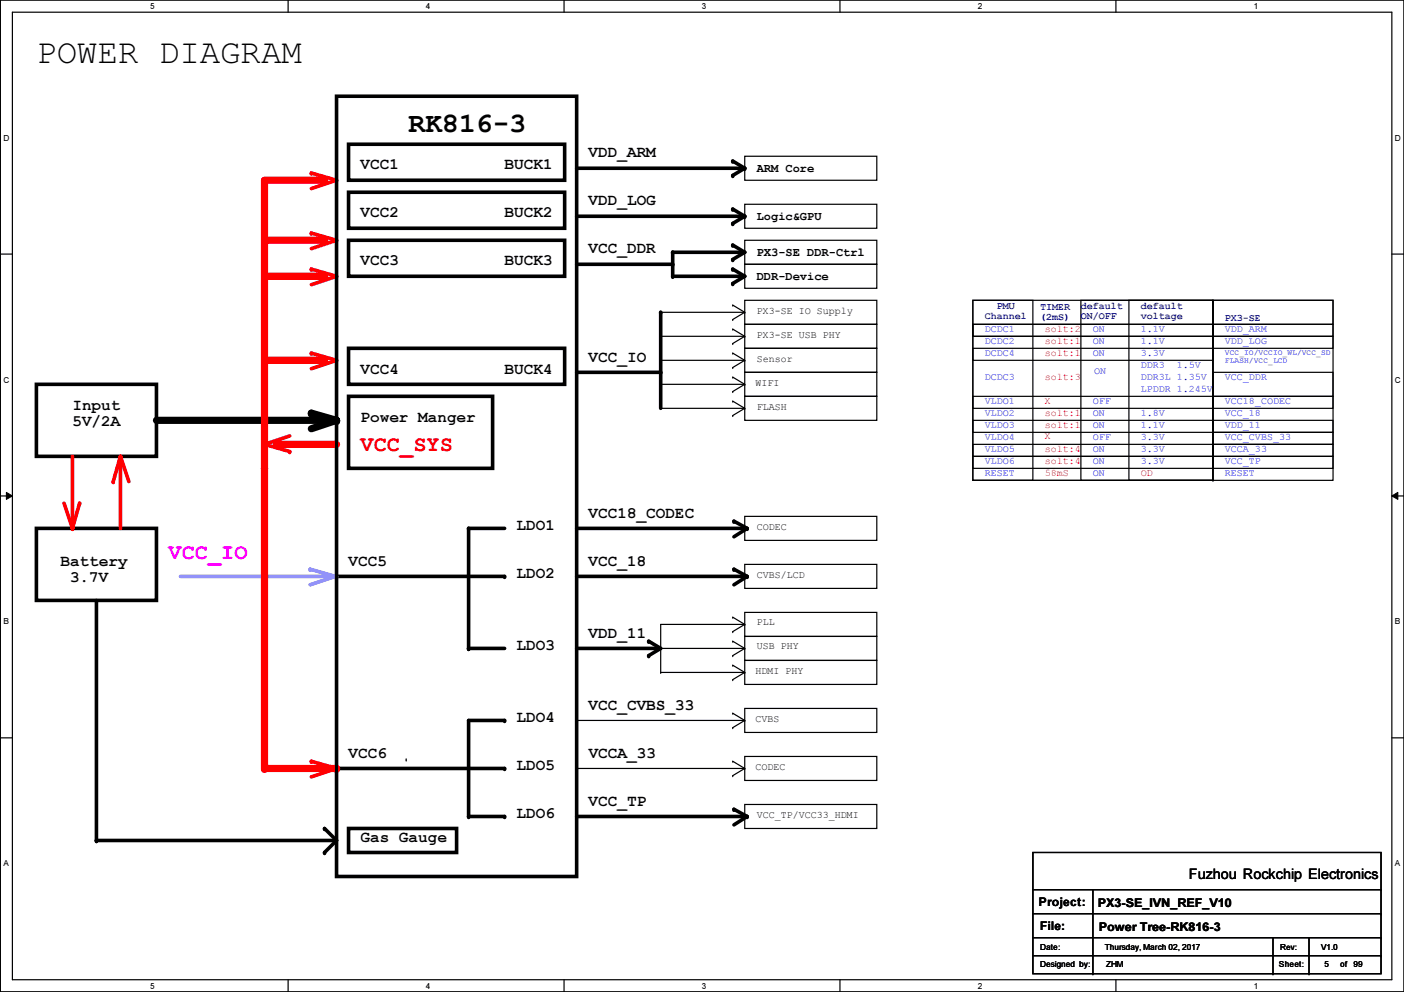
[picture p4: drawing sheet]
<svg xmlns="http://www.w3.org/2000/svg" width="297mm" height="210mm" viewBox="0 0 297 210" stroke-linecap="round" stroke-linejoin="round" font-family="sans-serif">
<path d="M.1 0h296.9v209.8h-296.9zM2.6 2.6h291.9v204.7h-291.9z" fill="none" stroke="#000" stroke-width=".25"/>
<g fill="#fff">
<path d="M31.8 .3h1v2h-1z"/>
<path d="M31.8 207.6h1v1.9h-1z"/>
</g>
<path d="M61 0v2.6M61 207.3v2.5" fill="none" stroke="#000" stroke-width=".25"/>
<g fill="#fff">
<path d="M90.1 .3h1v2h-1z"/>
<path d="M90.1 207.6h1v1.9h-1z"/>
</g>
<path d="M119.3 0v2.6M119.3 207.3v2.5" fill="none" stroke="#000" stroke-width=".25"/>
<g fill="#fff">
<path d="M148.5 .3h1v2h-1z"/>
<path d="M148.5 207.6h1v1.9h-1z"/>
</g>
<path d="M177.7 0v2.6M177.7 207.3v2.5" fill="none" stroke="#000" stroke-width=".25"/>
<g fill="#fff">
<path d="M206.9 .3h1v2h-1z"/>
<path d="M206.9 207.6h1v1.9h-1z"/>
</g>
<path d="M236.1 0v2.6M236.1 207.3v2.5" fill="none" stroke="#000" stroke-width=".25"/>
<g fill="#fff">
<path d="M265.3 .3h.9v2h-.9z"/>
<path d="M265.3 207.6h.9v1.9h-.9z"/>
<path d="M.7 28.2h1.3v1.9h-1.3z"/>
<path d="M295.1 28.2h1.3v1.9h-1.3z"/>
<path d="M.7 79.3h1.3v2h-1.3z"/>
<path d="M295.1 79.3h1.3v2h-1.3z"/>
</g>
<path d="M.1 53.8h2.5M294.5 53.8h2.5" fill="none" stroke="#000" stroke-width=".25"/>
<g fill="#fff">
<path d="M.7 130.5h1.2v2h-1.2z"/>
<path d="M295.1 130.5h1.2v2h-1.2z"/>
</g>
<path d="M.1 104.9h2.5M294.5 104.9h2.5" fill="none" stroke="#000" stroke-width=".25"/>
<path d="M1.4 104.2l1.2 .7-1.2 .8zM294.5 104.9l1.2-.7v1.5z" fill="#000"/>
<path d="M1.4 104.2l1.2 .7-1.2 .8zM294.5 104.9l1.2-.7v1.5z" fill="none" stroke="#000" stroke-width=".21"/>
<g fill="#fff">
<path d="M.7 181.7h1.2v2h-1.2z"/>
<path d="M295.1 181.7h1.2v2h-1.2z"/>
</g>
<path d="M157.6 33.1h27.9v5h-27.9zM157.6 55.9h27.9v5.1h-27.9zM157.6 50.8h27.9v5.1h-27.9zM157.6 43.2h27.9v5.1h-27.9zM.1 156.1h2.5M294.5 156.1h2.5" fill="none" stroke="#000" stroke-width=".25"/>
<path d="M73.7 30.5h45.8v7.6h-45.8zM122 35.6h35.6M73.7 50.8h45.8v7.7h-45.8zM73.7 40.7h45.8v7.6h-45.8zM122 55.9h20.3M122 45.8h35.6M157.6 53.4h-15.3v5.1h15.3M99.1 111.8v25.4M99.1 152.4v20.4M71.2 162.6h27.9" fill="none" stroke="#000" stroke-width=".76"/>
<g fill="#000">
<circle cx="157.6" cy="35.6" r=".38"/>
<circle cx="142.3" cy="58.5" r=".38"/>
<circle cx="142.3" cy="53.4" r=".38"/>
<circle cx="142.3" cy="55.9" r=".38"/>
<circle cx="157.6" cy="45.8" r=".38"/>
<circle cx="99.1" cy="137.2" r=".38"/>
<circle cx="71.2" cy="162.6" r=".38"/>
<circle cx="99.1" cy="172.8" r=".38"/>
</g>
<path d="M56 162.6h15.2" fill="none" stroke="#f00" stroke-width="1.5"/>
<circle cx="71.2" cy="162.6" r=".76" fill="#f00"/>
<path d="M71.2 162.6l-5.3 1.8" fill="none" stroke="#f00" stroke-width=".76"/>
<circle cx="71.2" cy="162.6" r=".38" fill="#f00"/>
<path d="M65.9 161.1l5.3 1.5" fill="none" stroke="#f00" stroke-width=".76"/>
<circle cx="65.9" cy="161.1" r=".38" fill="#f00"/>
<g fill="none" stroke="#000" stroke-width=".76">
<path d="M155 34.1l2.6 1.5-2.6 1.5M155 44.2l2.6 1.6-2.6 1.5M155 51.9l2.6 1.5-2.6 1.5M155 56.9l2.6 1.6-2.6 1.5M73.7 73.7h45.8v7.6h-45.8zM73.7 83.9h30.5v15.2h-30.5zM122 111.8h35.6M155.3 110.3l2.8 1.5-2.8 1.8M71.2 122h35.6M99.1 137.2h7.7M122 122h35.6M122 137.2h17.3"/>
<path d="M137.2 135.7l2.6 1.5-2.6 1.5M155.3 120.4l2.8 1.6-2.8 1.7M20.4 177.8h50.8M68.7 175.3l2.5 2.5M71.2 177.8l-2.5 2.6M73.7 175.3h22.9v5.1h-22.9zM122 172.8h35.6M155.3 171.2l2.8 1.6-2.8 1.7"/>
</g>
<g fill="#000">
<circle cx="155" cy="37.1" r=".38"/>
<circle cx="155" cy="34.1" r=".38"/>
<circle cx="155" cy="54.9" r=".38"/>
<circle cx="155" cy="44.2" r=".38"/>
<circle cx="155" cy="47.3" r=".38"/>
<circle cx="155" cy="51.9" r=".38"/>
<circle cx="155" cy="56.9" r=".38"/>
<circle cx="155" cy="60" r=".38"/>
<circle cx="155.3" cy="110.3" r=".38"/>
<circle cx="157.6" cy="111.8" r=".38"/>
<circle cx="158.1" cy="111.8" r=".38"/>
<circle cx="71.2" cy="122" r=".38"/>
<circle cx="99.1" cy="137.2" r=".38"/>
<circle cx="106.8" cy="122" r=".38"/>
<circle cx="137.2" cy="135.7" r=".38"/>
<circle cx="137.2" cy="138.7" r=".38"/>
<circle cx="139.3" cy="137.2" r=".38"/>
<circle cx="155.3" cy="120.4" r=".38"/>
<circle cx="157.6" cy="122" r=".38"/>
<circle cx="158.1" cy="122" r=".38"/>
<circle cx="20.4" cy="177.8" r=".38"/>
<circle cx="68.7" cy="175.3" r=".38"/>
<circle cx="155.3" cy="171.2" r=".38"/>
<circle cx="157.6" cy="172.8" r=".38"/>
<circle cx="158.1" cy="172.8" r=".38"/>
<circle cx="68.7" cy="180.4" r=".38"/>
</g>
<g fill="none" stroke="#000" stroke-width=".25">
<path d="M155 64.6h.1M155 67.6h.1M155 69.6h.1M155 72.7h.1M155 74.7h.1M155 77.8h.1M155 79.8h.1M155 64.6l2.6 1.5-2.6 1.5M155 69.6l2.6 1.6-2.6 1.5M155 74.7l2.6 1.5-2.6 1.6M155 79.8l2.6 1.5-2.6 1.5M155 82.8h.1"/>
<path d="M155 84.9h.1M155 87.9h.1M155 84.9l2.6 1.5-2.6 1.5M157.6 119.4h27.9v5.1h-27.9zM157.6 109.3h27.9v5h-27.9zM139.8 137.2h17.8M155 130.6h.1M155 133.6h.1M155 135.7h.1M155 138.7h.1M155 130.6l2.6 1.5M155 135.7l2.6 1.5"/>
<path d="M157.6 134.7h27.9v5h-27.9zM157.6 129.6h27.9v5.1h-27.9zM157.6 139.7h27.9v5.1h-27.9zM157.6 132.1h.1M157.6 137.2h.1M157.6 132.1l-2.6 1.5M157.6 137.2l-2.6 1.5M157.6 132.1h-17.8v10.2M122 152.4h35.6M139.8 142.3h.1M139.8 142.3h17.8M155 140.8h.1"/>
<path d="M155 143.8h.1M155 150.9h.1M155 154h.1M155 140.8l2.6 1.5M155 150.9l2.6 1.5M157.6 149.9h27.9v5.1h-27.9zM157.6 142.3h.1M157.6 152.4h.1M157.6 142.3l-2.6 1.5M157.6 152.4l-2.6 1.6M122 162.6h35.6M155 161.1h.1"/>
<path d="M155 164.1h.1M155 161.1l2.6 1.5M157.6 160.1h27.9v5h-27.9zM157.6 170.2h27.9v5.1h-27.9zM157.6 162.6h.1M157.6 162.6l-2.6 1.5"/>
</g>
<path d="M65.6 120.4l5.3 1.6" fill="none" stroke="#8080ff" stroke-width=".76"/>
<circle cx="65.6" cy="120.4" r=".38" fill="#8080ff"/>
<path d="M70.9 122l-5.3 1.7" fill="none" stroke="#8080ff" stroke-width=".76"/>
<circle cx="70.9" cy="122" r=".38" fill="#8080ff"/>
<path d="M38.2 122h33" fill="none" stroke="#8080ff" stroke-width=".76"/>
<circle cx="71.2" cy="122" r=".38" fill="#8080ff"/>
<path d="M7.7 81.3h25.4v15.3h-25.4zM7.7 111.8h25.4v15.2h-25.4zM20.4 127v50.8" fill="none" stroke="#000" stroke-width=".76"/>
<circle cx="20.4" cy="177.8" r=".38" fill="#000"/>
<path d="M25.5 96.6l-1.5 5.3" fill="none" stroke="#f00" stroke-width=".76"/>
<circle cx="24" cy="101.9" r=".38" fill="#f00"/>
<path d="M25.5 96.6l1.8 5.3" fill="none" stroke="#f00" stroke-width=".76"/>
<circle cx="25.5" cy="96.6" r=".38" fill="#f00"/>
<path d="M25.5 96.6v15.2" fill="none" stroke="#f00" stroke-width=".76"/>
<circle cx="25.5" cy="96.6" r=".38" fill="#f00"/>
<path d="M16.8 106.5l-1.5 5.3" fill="none" stroke="#f00" stroke-width=".76"/>
<circle cx="16.8" cy="106.5" r=".38" fill="#f00"/>
<path d="M13.5 106.5l1.8 5.3" fill="none" stroke="#f00" stroke-width=".76"/>
<circle cx="15.3" cy="111.8" r=".38" fill="#f00"/>
<path d="M15.3 96.6v15.2" fill="none" stroke="#f00" stroke-width=".76"/>
<circle cx="15.3" cy="111.8" r=".38" fill="#f00"/>
<path d="M61.3 92.2l-5.3 1.8" fill="none" stroke="#f00" stroke-width=".76"/>
<circle cx="56" cy="94" r=".38" fill="#f00"/>
<path d="M58.5 94h12.7" fill="none" stroke="#f00" stroke-width="1.5"/>
<circle cx="58.5" cy="94" r=".76" fill="#f00"/>
<path d="M56 94l5.3 1.5" fill="none" stroke="#f00" stroke-width=".76"/>
<circle cx="61.3" cy="95.5" r=".38" fill="#f00"/>
<path d="M33.1 88.9h38.1M65.9 87.4l5.3 1.5M71.2 88.9l-5.3 1.8" fill="none" stroke="#000" stroke-width="1.5"/>
<g fill="#000">
<circle cx="65.9" cy="87.4" r=".76"/>
<circle cx="71.2" cy="88.9" r=".76"/>
<circle cx="99.1" cy="111.8" r=".38"/>
<circle cx="106.8" cy="152.4" r=".38"/>
</g>
<path d="M99.1 111.8h7.7M99.1 152.4h7.7" fill="none" stroke="#000" stroke-width=".76"/>
<path d="M139.8 71.2h17.8M157.6 68.6h27.9v5.1h-27.9zM157.6 71.2h.1" fill="none" stroke="#000" stroke-width=".25"/>
<path d="M65.9 74.7l5.3 1.5" fill="none" stroke="#f00" stroke-width=".76"/>
<circle cx="65.9" cy="74.7" r=".38" fill="#f00"/>
<path d="M71.2 76.2l-5.3 1.8" fill="none" stroke="#f00" stroke-width=".76"/>
<circle cx="71.2" cy="76.2" r=".38" fill="#f00"/>
<path d="M56 76.2h12.7" fill="none" stroke="#f00" stroke-width="1.5"/>
<circle cx="68.7" cy="76.2" r=".76" fill="#f00"/>
<path d="M56 50.8h12.7" fill="none" stroke="#f00" stroke-width="1.5"/>
<circle cx="68.7" cy="50.8" r=".76" fill="#f00"/>
<path d="M65.9 49.3l5.3 1.5" fill="none" stroke="#f00" stroke-width=".76"/>
<circle cx="65.9" cy="49.3" r=".38" fill="#f00"/>
<path d="M71.2 50.8l-5.3 1.8" fill="none" stroke="#f00" stroke-width=".76"/>
<circle cx="71.2" cy="50.8" r=".38" fill="#f00"/>
<path d="M56 38.1v61" fill="none" stroke="#f00" stroke-width="1.5"/>
<circle cx="56" cy="99.1" r=".76" fill="#f00"/>
<path d="M71.2 58.5l-5.3 1.7" fill="none" stroke="#f00" stroke-width=".76"/>
<circle cx="71.2" cy="58.5" r=".38" fill="#f00"/>
<path d="M56 38.1h12.7" fill="none" stroke="#f00" stroke-width="1.5"/>
<circle cx="68.7" cy="38.1" r=".76" fill="#f00"/>
<path d="M65.9 36.6l5.3 1.5" fill="none" stroke="#f00" stroke-width=".76"/>
<circle cx="65.9" cy="36.6" r=".38" fill="#f00"/>
<path d="M71.2 38.1l-5.3 1.8" fill="none" stroke="#f00" stroke-width=".76"/>
<circle cx="71.2" cy="38.1" r=".38" fill="#f00"/>
<path d="M122 78.8h17.8" fill="none" stroke="#000" stroke-width=".76"/>
<circle cx="139.8" cy="78.8" r=".38" fill="#000"/>
<path d="M56 58.5h12.7" fill="none" stroke="#f00" stroke-width="1.5"/>
<circle cx="68.7" cy="58.5" r=".76" fill="#f00"/>
<path d="M65.9 56.9l5.3 1.6" fill="none" stroke="#f00" stroke-width=".76"/>
<circle cx="65.9" cy="56.9" r=".38" fill="#f00"/>
<path d="M139.8 66.1h17.8M157.6 73.7h27.9v5.1h-27.9zM157.6 63.5h27.9v5.1h-27.9zM157.6 66.1h.1" fill="none" stroke="#000" stroke-width=".25"/>
<path d="M71.2 20.4h50.8v165.1h-50.8zM139.8 66.1v20.3" fill="none" stroke="#000" stroke-width=".76"/>
<circle cx="139.8" cy="66.1" r=".38" fill="#000"/>
<path d="M56 99.1v63.5" fill="none" stroke="#f00" stroke-width="1.5"/>
<circle cx="56" cy="162.6" r=".76" fill="#f00"/>
<g fill="none" stroke="#000" stroke-width=".25">
<path d="M139.8 76.2h17.8M157.6 78.8h27.9v5.1h-27.9zM157.6 76.2h.1M205.8 68.6h50.8v2.6h-50.8zM205.8 63.5h12.7v38.1h-12.7zM205.8 73.7h50.8v2.5h-50.8zM205.8 63.5h50.8v38.1h-50.8zM228.7 63.5h27.9v38.1h-27.9zM238.8 63.5h17.8v38.1h-17.8zM256.6 63.5h25.4v38.1h-25.4zM256.6 68.6h25.4v2.6h-25.4zM256.6 71.2h25.4v2.5h-25.4z"/>
<path d="M256.6 63.5h25.4v5.1h-25.4zM256.6 78.8h25.4v5.1h-25.4zM139.8 81.3h17.8M139.8 86.4h17.8M157.6 83.9h27.9v5h-27.9zM157.6 81.3h.1M157.6 86.4h.1M205.8 94h50.8v2.6h-50.8zM205.8 88.9h50.8v2.6h-50.8zM205.8 83.9h50.8v2.5h-50.8zM205.8 96.6h50.8v2.5h-50.8zM256.6 83.9h25.4v2.5h-25.4z"/>
<path d="M256.6 96.6h25.4v2.5h-25.4zM256.6 88.9h25.4v2.6h-25.4zM256.6 91.5h25.4v2.5h-25.4zM256.6 94h25.4v2.6h-25.4zM205.8 101.6h50.8M256.6 101.6h.1M85.9 160.8h.1M85.9 160.6v.2M218.5 180.4h73.7v25.6h-73.7zM218.5 188.3h73.7M218.5 193.3h73.7M218.5 198.4h73.7"/>
<path d="M231.2 188.3v17.7M269.3 198.4v7.6M276.9 198.4v7.6M292.2 188.3h.1M292.2 193.3h.1M292.2 198.4h.1M218.5 202.2h73.7M231.2 206h.1M269.3 206h.1M276.9 206h.1M292.2 202.2h.1"/>
</g>
<path d="M99.1 162.6h7.7M99.1 172.8h7.7" fill="none" stroke="#000" stroke-width=".76"/>
<g fill="#000">
<circle cx="106.8" cy="162.6" r=".38"/>
<circle cx="106.8" cy="172.8" r=".38"/>
</g>
<text font-size="7.2" x="7.7" y="13.4">POWER DIAGRAM</text>
<text font-size="5.9" x="86.4" y="27.9">RK816-3</text>
<text font-size="4.7" fill="#f00" x="76.3" y="95.3">VCC_SYS</text>
<text font-size="4.7" fill="#f0f" x="35.6" y="118.2">VCC_IO</text>
<g font-size="3.4">
<text x="76.3" y="35.9">VCC1</text>
<text x="106.8" y="35.9">BUCK1</text>
<text x="124.5" y="33.3">VDD_ARM</text>
<text x="76.3" y="46">VCC2</text>
<text x="106.8" y="46">BUCK2</text>
<text x="124.5" y="43.5">VDD_LOG</text>
<text x="124.5" y="53.6">VCC_DDR</text>
<text x="76.3" y="56.2">VCC3</text>
<text x="106.8" y="56.2">BUCK3</text>
<text x="124.5" y="76.5">VCC_IO</text>
<text x="76.3" y="79">VCC4</text>
<text x="106.8" y="79">BUCK4</text>
<text x="15.3" y="86.7">Input</text>
<text x="76.3" y="89.2">Power Manger</text>
<text x="15.3" y="90">5V/2A</text>
<text x="109.3" y="112.1">LDO1</text>
<text x="124.5" y="109.5">VCC18_CODEC</text>
<text x="12.8" y="119.7">Battery</text>
<text x="73.7" y="119.7">VCC5</text>
<text x="124.5" y="119.7">VCC_18</text>
<text x="14.8" y="123.1">3.7V</text>
<text x="109.3" y="122.2">LDO2</text>
<text x="109.3" y="137.5">LDO3</text>
<text x="124.5" y="134.9">VDD_11</text>
<text x="109.3" y="152.7">LDO4</text>
<text x="124.5" y="150.2">VCC_CVBS_33</text>
<text x="73.7" y="160.3">VCC6</text>
<text x="124.5" y="160.3">VCCA_33</text>
<text x="109.3" y="162.9">LDO5</text>
<text x="109.3" y="173">LDO6</text>
<text x="124.5" y="170.5">VCC_TP</text>
<text x="76.3" y="178.1">Gas Gauge</text>
</g>
<text font-size="3" x="251.5" y="185.9">Fuzhou Rockchip Electronics</text>
<g font-size="2.5">
<text x="160.1" y="36.4">ARM Core</text>
<text x="160.1" y="46.6">Logic&amp;GPU</text>
<text x="160.1" y="59.3">DDR-Device</text>
<text x="160.1" y="54.2">PX3-SE DDR-Ctrl</text>
<text x="219.8" y="191.6">Project:</text>
<text x="232.2" y="191.9">PX3-SE_IVN_REF_V10</text>
<text x="220" y="196.7">File:</text>
<text x="232.5" y="197">Power Tree-RK816-3</text>
</g>
<g font-size="2.1" fill="#000080">
<text x="210.9" y="65.3">PMU</text>
<text x="220" y="65.5">TIMER</text>
<text x="228.7" y="65.3">default</text>
<text x="241.4" y="65.3">default</text>
<text x="208.4" y="67.4">Channel</text>
<text x="220" y="67.6">(2mS)</text>
<text x="228.7" y="67.4">ON/OFF</text>
<text x="241.4" y="67.4">voltage</text>
<text x="259.2" y="67.8">PX3-SE</text>
</g>
<g font-size="2.1">
<text x="160.1" y="71.5">PX3-SE USB PHY</text>
<text x="160.1" y="66.5">PX3-SE IO Supply</text>
<text x="160.1" y="76.6">Sensor</text>
<text x="159.8" y="81.7">WIFI</text>
<text x="160.1" y="86.8">FLASH</text>
<text x="160.1" y="112.2">CODEC</text>
<text x="160.1" y="122.3">CVBS/LCD</text>
<text x="160.1" y="137.3">USB PHY</text>
<text x="160.1" y="132.2">PLL</text>
<text x="159.8" y="142.7">HDMI PHY</text>
<text x="159.8" y="152.8">CVBS</text>
<text x="159.8" y="163">CODEC</text>
<text x="160.1" y="173.1">VCC_TP/VCC33_HDMI</text>
</g>
<g font-size="2.1" fill="#00f">
<text x="208.4" y="70.3">DCDC1</text>
<text x="231.2" y="70.3">ON</text>
<text x="241.4" y="70.3">1.1V</text>
<text x="259.2" y="70.3">VDD_ARM</text>
<text x="208.4" y="72.8">DCDC2</text>
<text x="208.4" y="75.4">DCDC4</text>
<text x="231.2" y="75.4">ON</text>
<text x="231.2" y="72.8">ON</text>
<text x="241.4" y="72.8">1.1V</text>
<text x="241.4" y="77.9">DDR3</text>
<text x="241.4" y="75.4">3.3V</text>
<text x="249" y="77.9">1.5V</text>
<text x="259.2" y="72.8">VDD_LOG</text>
<text x="208.4" y="80.4">DCDC3</text>
<text x="231.5" y="79.2">ON</text>
<text x="241.4" y="83">LPDDR 1.245V</text>
<text x="241.4" y="80.4">DDR3L 1.35V</text>
<text x="259.2" y="80.4">VCC_DDR</text>
<text x="208.4" y="85.5">VLDO1</text>
<text x="208.4" y="88.1">VLDO2</text>
<text x="231.2" y="85.5">OFF</text>
<text x="231.2" y="88.1">ON</text>
<text x="241.4" y="88.1">1.8V</text>
<text x="259.2" y="88.1">VCC_18</text>
<text x="259.2" y="85.5">VCC18_CODEC</text>
<text x="208.4" y="95.7">VLDO5</text>
<text x="208.4" y="93.1">VLDO4</text>
<text x="208.4" y="90.6">VLDO3</text>
<text x="231.2" y="93.1">OFF</text>
<text x="231.2" y="90.6">ON</text>
<text x="231.2" y="95.7">ON</text>
<text x="241.4" y="93.1">3.3V</text>
<text x="241.4" y="95.7">3.3V</text>
<text x="241.4" y="90.6">1.1V</text>
<text x="259.2" y="95.7">VCCA_33</text>
<text x="259.2" y="93.1">VCC_CVBS_33</text>
<text x="259.2" y="90.6">VDD_11</text>
<text x="208.4" y="98.2">VLDO6</text>
<text x="208.4" y="100.8">RESET</text>
<text x="231.2" y="100.8">ON</text>
<text x="231.2" y="98.2">ON</text>
<text x="241.4" y="98.2">3.3V</text>
<text x="259.2" y="98.2">VCC_TP</text>
<text x="259.2" y="100.8">RESET</text>
</g>
<g font-size="2.1" fill="#f00">
<text x="221.1" y="70.3">solt:2</text>
<text x="221.1" y="75.4">solt:1</text>
<text x="221.1" y="72.8">solt:1</text>
<text x="221.1" y="80.4">solt:3</text>
<text x="221.1" y="85.5">X</text>
<text x="221.1" y="88.1">solt:1</text>
<text x="221.1" y="92.9">X</text>
<text x="221.1" y="95.7">solt:4</text>
<text x="221.1" y="90.6">solt:1</text>
<text x="221.1" y="98.2">solt:4</text>
<text x="221.1" y="100.8">58mS</text>
<text x="241.4" y="100.8">OD</text>
</g>
<g font-size="1.8">
<text x="31.8" y="1.9">5</text>
<text x="90.1" y="1.9">4</text>
<text x="148.5" y="1.9">3</text>
<text x="206.9" y="1.9">2</text>
<text x="265.3" y="1.9">1</text>
<text x=".7" y="29.8">D</text>
<text x="295.1" y="29.8">D</text>
<text x=".7" y="80.9">C</text>
<text x="295.1" y="80.9">C</text>
<text x=".7" y="132.1">B</text>
<text x="295.1" y="132.1">B</text>
<text x=".7" y="183.3">A</text>
<text x="295.1" y="183.3">A</text>
<text x="220" y="201">Date:</text>
<text x="233.8" y="201">Thursday, March 02, 2017</text>
<text x="279.5" y="201">V1.0</text>
<text x="31.8" y="209.2">5</text>
<text x="90.1" y="209.2">4</text>
<text x="148.5" y="209.2">3</text>
<text x="206.9" y="209.2">2</text>
<text x="220" y="204.6">Designed by:</text>
<text x="234" y="204.6">ZHM</text>
<text x="265.3" y="209.2">1</text>
<text x="270.6" y="204.6">Sheet:</text>
<text x="280.2" y="204.6">5</text>
<text x="283.5" y="204.6">of 99</text>
</g>
<g font-size="1.7" fill="#00f">
<text x="259.2" y="75">VCC_IO/VCCIO_WL/VCC_SD</text>
<text x="259.2" y="76.7">FLASH/VCC_LCD</text>
</g>
<text font-size="1.7" x="270.8" y="201">Rev:</text>
</svg>
